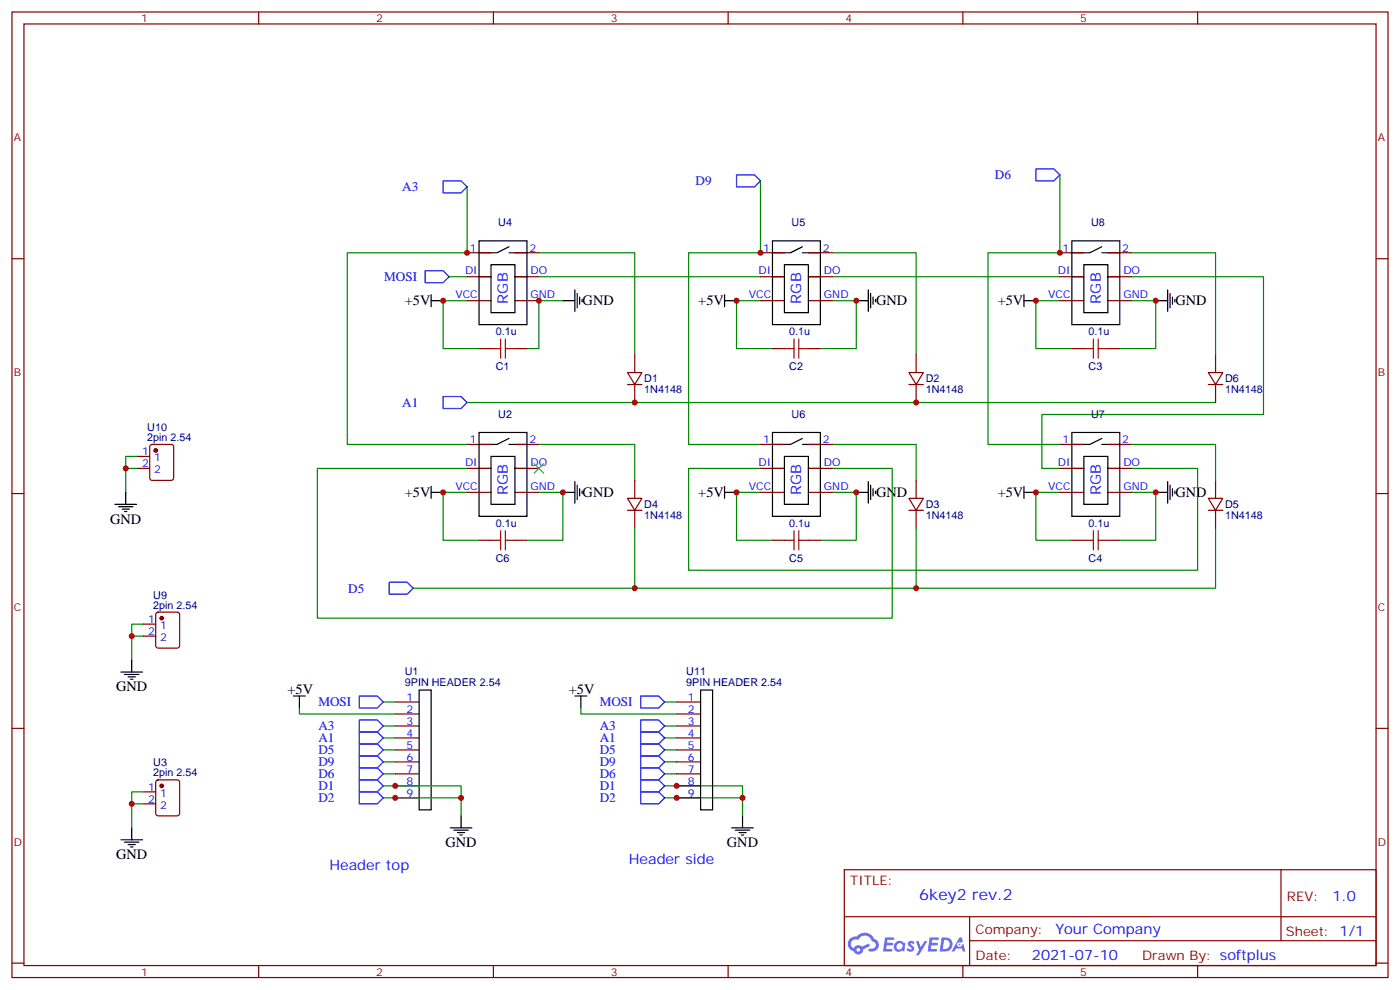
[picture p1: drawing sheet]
<svg xmlns="http://www.w3.org/2000/svg" width="412mm" height="292mm" viewBox="0 0 412 292" stroke-linecap="round" stroke-linejoin="round" font-family="sans-serif">
<g fill="none" stroke="#870000" stroke-width=".35">
<path d="M3.5 3.5h405.4v284.4h-405.4zM7.1 7.1h398.2v277.2h-398.2zM76.2 3.5v3.6M145.3 3.5v3.6M214.5 3.5v3.6M283.6 3.5v3.6M352.8 3.5v3.6M3.5 76.2h3.6M405.3 76.2h3.6M3.5 145.3h3.6M405.3 145.3h3.6M3.5 214.5h3.6"/>
<path d="M405.3 214.5h3.6M248.7 256.1h156.6v28.2h-156.6zM377.3 256.1v20.9M248.7 270h156.5M285.6 277h119.6M285.6 270v14.1M3.5 283.6h3.6M76.2 284.3v3.6M145.3 284.3v3.6M214.5 284.3v3.6M283.6 284.3v3.6M352.8 284.3v3.6"/>
<path d="M405.3 283.6h3.6"/>
</g>
<g fill="#5487ff">
<path d="M267.7 277.3a1.22 1.22 0 0 1 1.7 .3l-.4 .5a.47 .47 0 0 0-.3-.4 .47 .47 0 0 0-.5 .2l.1 .3a1.14 1.14 0 0 1 .8 1.7 1.14 1.14 0 0 1-1.9 0l-.2-.2 .5-.5 .7 .4a.29 .29 0 0 0 .3-.3 .29 .29 0 0 0-.2-.3 1.04 1.04 0 0 1-.6-1.7z"/>
<path d="M260.7 276h2.4l.3 .2-.2 .5-1.8 .1-.1 .8h1.5l.3 .4-.3 .4h-1.6l-.2 1.1h1.7l.2 .3-.2 .3-2.6 .1z"/>
<path d="M273.8 276h2.4l.3 .2-.1 .5-1.8 .1-.2 .8h1.6l.3 .4-.4 .4h-1.6l-.1 1.1h1.7l.2 .3-.2 .3-2.6 .1z"/>
<path d="M282.6 276.1h.7l.3 1.2-.6 .3a.69 .69 0 0 0-1 .3 .69 .69 0 0 0 .4 1 .69 .69 0 0 0 .9-.7l.5-.2 .6 2.2h-.8l-.2-.9h-1.8l-.5 .9h-.8z"/>
<path d="M269.8 277.1h.8l.6 1.8 1.1-1.8h.9l-2.6 4.2h-.8l.9-1.5z"/>
<path d="M277.4 276.1l-.6 4.1h1.3a2.11 2.11 0 0 0 2.5-2.1 2.11 2.11 0 0 0-2.5-2zM278.1 276.8a1.39 1.39 0 0 1 1.7 1.4 1.39 1.39 0 0 1-1.8 1.3h-.3z"/>
<path d="M263.7 277.7a1.54 1.54 0 0 0-.1 2.1 1.54 1.54 0 0 0 2.2 .2l.6 .2 .3-2.3-.2-.2-.4-.1a1.49 1.49 0 0 0-2.4 .1zM264 278.7a.94 .94 0 0 1 1.8 0 .94 .94 0 0 1-1.8 0z"/>
<path d="M250.4 276.4a2.18 2.18 0 0 0 1.1 3.7 1.44 1.44 0 0 0 1.6 1 1.44 1.44 0 0 0 1.2-1.5l2-1-.5-.8-1.9 1a1.47 1.47 0 0 0-2.4 .4 1.39 1.39 0 0 1-.7-1.9 1.39 1.39 0 0 1 2-.5 2.12 2.12 0 0 1 2.2-1.3 2.12 2.12 0 0 1 1.9 1.7 1.14 1.14 0 0 1 1.1 1.4 1.14 1.14 0 0 1-1.7 .8 .43 .43 0 0 0-.5 .3 .43 .43 0 0 0 .4 .5 1.98 1.98 0 0 0 2.5-1.2 1.98 1.98 0 0 0-1.2-2.5 3.1 3.1 0 0 0-5.3-.7l-.9 .1zM252.3 279.7a.55 .55 0 0 1 1.1 0 .55 .55 0 0 1-1.1 0z"/>
<circle cx="282.6" cy="278.1" r=".26"/>
</g>
<g fill="none" stroke="#870000" stroke-width=".35">
<path d="M137.6 74.4h7M151.7 74.4h7M224 74.4h7.1M238.1 74.4h7.1M312.2 74.4h7.1M326.3 74.4h7.1M137.6 81.5h7M137.6 88.5h7M151.7 81.5h7M151.7 88.5h7M224 81.5h7.1M224 88.5h7.1"/>
<path d="M238.1 81.5h7.1M238.1 88.5h7.1M312.2 81.5h7.1M312.2 88.5h7.1M326.3 81.5h7.1M326.3 88.5h7.1M141.1 102.7h3.5M151.7 102.7h3.5M184.9 109.7h4.2l-2.1 3.5zM184.9 113.2h4.2M187 104.4v5.3M187 113.2v5.3"/>
<path d="M227.5 102.7h3.6M238.1 102.7h3.6M267.8 109.7h4.2l-2.1 3.5zM267.8 113.2h4.2M269.9 104.4v5.3M269.9 113.2v5.3M315.7 102.7h3.6M326.3 102.7h3.5M356 109.7h4.2l-2.1 3.5zM356 113.2h4.2M358.1 104.4v5.3M358.1 113.2v5.3"/>
<path d="M40.6 134.4h3.5M40.6 137.9h3.5M44.3 131.1l.5-.2h5.6l.7 .4 .1 9.5-.5 .6-5.9 .1-.6-.5-.1-9.4zM137.6 137.9h7M137.6 130.9h7M151.7 137.9h7M151.7 130.9h7M224 137.9h7.1M224 130.9h7.1M238.1 137.9h7.1M238.1 130.9h7.1M312.2 137.9h7.1"/>
<path d="M312.2 130.9h7.1M326.3 137.9h7.1M326.3 130.9h7.1M137.6 145h7M141.1 159.1h3.5M151.7 159.1h3.5M151.7 145h7M184.9 146.8h4.2l-2.1 3.5zM184.9 150.3h4.2M187 141.5v5.3M187 150.3v5.3M224 145h7.1"/>
<path d="M227.5 159.1h3.6M238.1 159.1h3.6M238.1 145h7.1M267.8 146.8h4.2l-2.1 3.5zM267.8 150.3h4.2M269.9 141.5v5.3M269.9 150.3v5.3M312.2 145h7.1M315.7 159.1h3.6M326.3 159.1h3.5M326.3 145h7.1M356 146.8h4.2l-2.1 3.5z"/>
<path d="M356 150.3h4.2M358.1 141.5v5.3M358.1 150.3v5.3M42.3 183.8h3.6M42.3 187.3h3.6M46.1 180.5l.5-.2h5.6l.7 .4v9.4l-.4 .7-5.9 .1-.7-.5v-9.4zM116.4 206.7h7.1M116.4 210.3h7.1M116.4 213.8h7.1M116.4 217.3h7.1M199.3 206.7h7.1M199.3 210.3h7.1"/>
<path d="M199.3 213.8h7.1M199.3 217.3h7.1M42.3 233.2h3.6M42.3 236.7h3.6M46.1 229.9l.5-.2h5.6l.7 .4v9.4l-.4 .7h-5.9l-.7-.4v-9.4zM116.4 220.8h7.1M116.4 224.4h7.1M116.4 227.9h7.1M116.4 231.4h7.1M116.4 235h7.1M199.3 220.8h7.1M199.3 224.4h7.1"/>
<path d="M199.3 227.9h7.1M199.3 231.4h7.1M199.3 235h7.1"/>
</g>
<g fill="#870000" stroke="#870000" stroke-width=".35">
<circle cx="47.6" cy="231.4" r=".53"/>
<circle cx="47.6" cy="182" r=".53"/>
<circle cx="45.9" cy="132.6" r=".53"/>
</g>
<g fill="none" stroke="#000" stroke-width=".35">
<path d="M141.1 70.9h14.1v24.7h-14.1zM144.6 78h7.1v14.1h-7.1zM149.9 72.7l-3.5 1.7h-5.3M149.9 74.4h5.3M227.5 70.9h14.2v24.7h-14.2zM231.1 78h7v14.1h-7zM236.4 72.7l-3.6 1.7h-5.3M236.4 74.4h5.3M315.7 70.9h14.1v24.7h-14.1zM319.3 78h7v14.1h-7zM324.6 72.7l-3.6 1.7h-5.3M324.6 74.4h5.2"/>
<path d="M127 88.5h3.5M127 86.8v3.5M141.1 81.5h3.5M151.7 81.5h3.5M165.8 88.5h3.5M169.3 85.4v6.3M170 86.4v4.3M170.7 87.5v2.1M171.4 88.2v.7M213.4 88.5h3.6M213.4 86.8v3.5M227.5 81.5h3.6"/>
<path d="M238.1 81.5h3.6M252.2 88.5h3.6M255.8 85.4v6.3M256.5 86.4v4.3M257.2 87.5v2.1M257.9 88.2v.7M301.6 88.5h3.6M301.6 86.8v3.5M315.7 81.5h3.6M326.3 81.5h3.5M340.4 88.5h3.6M344 85.4v6.3"/>
<path d="M344.7 86.4v4.3M345.4 87.5v2.1M346.1 88.2v.7M141.1 127.4h14.1v24.6h-14.1zM141.1 137.9h3.5M144.6 134.4h7.1v14.1h-7.1zM149.9 129.1l-3.5 1.8h-5.3M149.9 130.9h5.3M151.7 137.9h3.5M227.5 127.4h14.2v24.6h-14.2zM227.5 137.9h3.6M231.1 134.4h7v14.1h-7z"/>
<path d="M236.4 129.1l-3.6 1.8h-5.3M236.4 130.9h5.3M238.1 137.9h3.6M315.7 127.4h14.1v24.6h-14.1zM315.7 137.9h3.6M319.3 134.4h7v14.1h-7zM324.6 129.1l-3.6 1.8h-5.3M324.6 130.9h5.2M326.3 137.9h3.5M33.9 148.5h6.3M34.9 149.2h4.3M36 149.9h2.1"/>
<path d="M36.7 150.6h.7M37 145v3.5M127 143.2v3.6M127 145h3.5M165.8 145h3.5M169.3 141.8v6.4M170 142.9v4.2M170.7 143.9v2.2M171.4 144.6v.7M213.4 143.2v3.6M213.4 145h3.6M252.2 145h3.6"/>
<path d="M255.8 141.8v6.4M256.5 142.9v4.2M257.2 143.9v2.2M257.9 144.6v.7M301.6 145h3.6M301.6 143.2v3.6M340.4 145h3.6M344 141.8v6.4M344.7 142.9v4.2M345.4 143.9v2.2M346.1 144.6v.7M35.6 197.9h6.4"/>
<path d="M36.7 198.6h4.2M37.7 199.3h2.2M38.8 194.4v3.5M38.5 200h.7M86.4 205h3.6M88.2 205v3.5M123.5 203.2h3.5v35.3h-3.5zM169.3 205h3.6M171.1 205v3.5M206.4 203.2h3.5v35.3h-3.5zM35.6 247.3h6.4M36.7 248h4.2"/>
<path d="M37.7 248.7h2.2M38.5 249.4h.7M38.8 243.8v3.5M132.6 243.8h6.4M133.7 244.5h4.2M134.8 245.2h2.1M135.5 245.9h.7M135.8 240.2v3.6M215.5 243.8h6.4M216.6 244.5h4.2M217.7 245.2h2.1M218.4 245.9h.7"/>
<path d="M218.7 240.2v3.6"/>
</g>
<g fill="none" stroke="#008700" stroke-width=".35">
<path d="M137.6 55v19.4h-35.3v56.5h35.3M224 53.3v21.1h-21.2v56.5h21.2M312.2 51.5v22.9h-21.2v56.5h21.2M158.7 74.4h28.3v30M245.2 74.4h24.7v30M333.4 74.4h24.7v30M132.3 81.5h5.3M137.6 88.5h-7.1v14.2h10.6M158.7 81.5h65.3M165.8 88.5h-7.1v14.2h-3.5M224 88.5h-7v14.2h10.5M245.2 88.5h7v14.2h-10.5"/>
<path d="M245.2 81.5h67M312.2 88.5h-7v14.2h10.5M333.4 88.5h7v14.2h-10.6M333.4 81.5h38.8v40.6h-65.3v15.8h5.3M137.6 118.5h220.5M40.6 134.4h-3.6v3.5M40.6 137.9h-3.6v7.1M137.6 137.9h-44.1v44.1h169.3v-44.1h-17.6M158.7 130.9h28.3v10.6M224 137.9h-21.2v30h150v-30h-19.4M245.2 130.9h24.7v10.6M333.4 130.9h24.7v10.6"/>
<path d="M137.6 145h-7.1v14.1h10.6M158.7 145h7.1v14.1h-10.6M187 155.6v17.6M224 145h-7v14.1h10.5M245.2 145h7v14.1h-10.5M269.9 155.6v17.6M312.2 145h-7v14.1h10.5M333.4 145h7v14.1h-10.6M358.1 155.6v17.6h-236.4M42.3 183.8h-3.5v3.5M42.3 187.3h-3.5v7.1M88.2 208.5v1.8h28.2"/>
<path d="M112.9 206.7h3.5M112.9 213.8h3.5M112.9 217.3h3.5M171.1 208.5v1.8h28.2M195.8 206.7h3.5M195.8 213.8h3.5M195.8 217.3h3.5M42.3 236.7h-3.5v7.1M42.3 233.2h-3.5v3.5M112.9 231.4h22.9v3.6M112.9 235h22.9v5.2M112.9 220.8h3.5"/>
<path d="M112.9 224.4h3.5M112.9 227.9h3.5M195.8 235h22.9v5.2M195.8 231.4h22.9v3.6M195.8 220.8h3.5M195.8 224.4h3.5M195.8 227.9h3.5"/>
</g>
<g fill="none" stroke="#00f" stroke-width=".35">
<path d="M130.5 53.3h5.3l1.8 1.7-1.8 1.8h-5.3zM217 51.5h5.2l1.8 1.8-1.8 1.7h-5.2zM305.2 49.7h5.2l1.8 1.8-1.8 1.8h-5.2zM125.2 79.7h5.3l1.8 1.8-1.8 1.8h-5.3zM130.5 116.8h5.3l1.8 1.7-1.8 1.8h-5.3zM114.7 171.5h5.2l1.8 1.7-1.8 1.8h-5.2zM105.8 219.1h5.3l1.8 1.7-1.8 1.8h-5.3zM105.8 215.5h5.3l1.8 1.8-1.8 1.8h-5.3zM105.8 212h5.3l1.8 1.8-1.8 1.7h-5.3zM105.8 205h5.3l1.8 1.7-1.8 1.8h-5.3zM188.7 205h5.3l1.8 1.7-1.8 1.8h-5.3zM188.7 212h5.3l1.8 1.8-1.8 1.7h-5.3z"/>
<path d="M188.7 215.5h5.3l1.8 1.8-1.8 1.8h-5.3zM188.7 219.1h5.3l1.8 1.7-1.8 1.8h-5.3zM105.8 233.2h5.3l1.8 1.8-1.8 1.7h-5.3zM105.8 229.7h5.3l1.8 1.7-1.8 1.8h-5.3zM105.8 226.1h5.3l1.8 1.8-1.8 1.8h-5.3zM105.8 222.6h5.3l1.8 1.8-1.8 1.7h-5.3zM188.7 222.6h5.3l1.8 1.8-1.8 1.7h-5.3zM188.7 226.1h5.3l1.8 1.8-1.8 1.8h-5.3zM188.7 229.7h5.3l1.8 1.7-1.8 1.8h-5.3zM188.7 233.2h5.3l1.8 1.8-1.8 1.7h-5.3z"/>
</g>
<g fill="none" stroke="#a10000" stroke-width=".35">
<path d="M147.5 99.8v5.7M148.9 99.8v5.7M233.9 99.8v5.7M235.3 99.8v5.7M322.1 99.8v5.7M323.5 99.8v5.7M144.6 102.7h2.9M148.9 102.7h2.8M231.1 102.7h2.8M235.3 102.7h2.8M319.3 102.7h2.8M323.5 102.7h2.8"/>
<path d="M144.6 159.1h2.9M147.5 156.3v5.6M148.9 156.3v5.6M148.9 159.1h2.8M231.1 159.1h2.8M233.9 156.3v5.6M235.3 156.3v5.6M235.3 159.1h2.8M319.3 159.1h2.8M322.1 156.3v5.6M323.5 156.3v5.6M323.5 159.1h2.8"/>
</g>
<g fill="#000">
<circle cx="151.7" cy="81.5" r=".18"/>
<circle cx="238.1" cy="81.5" r=".18"/>
<circle cx="326.3" cy="81.5" r=".18"/>
<circle cx="151.7" cy="137.9" r=".18"/>
<circle cx="238.1" cy="137.9" r=".18"/>
<circle cx="326.3" cy="137.9" r=".18"/>
</g>
<path d="M157.3 136.5l2.9 2.8M160.2 136.5l-2.9 2.8" fill="none" stroke="#3c3" stroke-width=".35"/>
<g fill="#c00">
<circle cx="187" cy="118.5" r=".88"/>
<circle cx="269.9" cy="118.5" r=".88"/>
<circle cx="187" cy="173.2" r=".88"/>
<circle cx="269.9" cy="173.2" r=".88"/>
<circle cx="137.6" cy="74.4" r=".88"/>
<circle cx="224" cy="74.4" r=".88"/>
<circle cx="312.2" cy="74.4" r=".88"/>
<circle cx="158.8" cy="88.5" r=".88"/>
<circle cx="130.5" cy="88.5" r=".88"/>
<circle cx="217" cy="88.5" r=".88"/>
<circle cx="252.2" cy="88.5" r=".88"/>
<circle cx="305.2" cy="88.5" r=".88"/>
<circle cx="340.4" cy="88.5" r=".88"/>
<circle cx="340.4" cy="145" r=".88"/>
<circle cx="305.2" cy="145" r=".88"/>
<circle cx="252.2" cy="145" r=".88"/>
<circle cx="217" cy="145" r=".88"/>
<circle cx="165.8" cy="145" r=".88"/>
<circle cx="130.5" cy="145" r=".88"/>
<circle cx="116.4" cy="234.9" r=".88"/>
<circle cx="135.8" cy="234.9" r=".88"/>
<circle cx="116.4" cy="231.4" r=".88"/>
<circle cx="199.3" cy="231.4" r=".88"/>
<circle cx="218.7" cy="234.9" r=".88"/>
<circle cx="199.3" cy="234.9" r=".88"/>
<circle cx="38.8" cy="236.7" r=".88"/>
<circle cx="38.8" cy="187.3" r=".88"/>
<circle cx="37" cy="137.9" r=".88"/>
</g>
<text font-size="4.6" fill="#00f" x="270.8" y="265.1">6key2 rev.2</text>
<g font-size="4.2">
<text x="119.3" y="90">+5V</text>
<text x="171.6" y="90">GND</text>
<text x="205.7" y="90">+5V</text>
<text x="258.1" y="90">GND</text>
<text x="293.9" y="90">+5V</text>
<text x="346.3" y="90">GND</text>
<text x="119.3" y="146.4">+5V</text>
<text x="171.6" y="146.4">GND</text>
<text x="205.7" y="146.4">+5V</text>
<text x="258.1" y="146.4">GND</text>
<text x="293.9" y="146.4">+5V</text>
<text x="346.3" y="146.4">GND</text>
<text x="32.5" y="154.2">GND</text>
<text x="34.2" y="203.6">GND</text>
<text x="84.7" y="204.3">+5V</text>
<text x="167.6" y="204.3">+5V</text>
<text x="131.2" y="249.4">GND</text>
<text x="214.1" y="249.4">GND</text>
<text x="34.2" y="252.9">GND</text>
</g>
<g font-size="4.2" fill="#00f">
<text x="149.6" y="89.4" transform="rotate(-90 149.6 89.4)">RGB</text>
<text x="236" y="89.4" transform="rotate(-90 236 89.4)">RGB</text>
<text x="324.2" y="89.4" transform="rotate(-90 324.2 89.4)">RGB</text>
<text x="149.6" y="145.8" transform="rotate(-90 149.6 145.8)">RGB</text>
<text x="236" y="145.8" transform="rotate(-90 236 145.8)">RGB</text>
<text x="324.2" y="145.8" transform="rotate(-90 324.2 145.8)">RGB</text>
<text x="97" y="256.1">Header top</text>
<text x="185.2" y="254.4">Header side</text>
<text x="392.5" y="265.4">1.0</text>
<text x="310.9" y="274.9">Your Company</text>
<text x="304" y="282.7">2021-07-10</text>
</g>
<g font-size="3.9" fill="#00f">
<text x="293.1" y="52.8">D6</text>
<text x="118.5" y="56.3">A3</text>
<text x="204.9" y="54.6">D9</text>
<text x="113.2" y="82.8">MOSI</text>
<text x="118.5" y="119.8">A1</text>
<text x="102.6" y="174.5">D5</text>
<text x="93.8" y="208">MOSI</text>
<text x="176.7" y="208">MOSI</text>
<text x="93.8" y="215.1">A3</text>
<text x="176.7" y="215.1">A3</text>
<text x="93.8" y="218.6">A1</text>
<text x="176.7" y="218.6">A1</text>
<text x="93.8" y="225.7">D9</text>
<text x="93.8" y="222.1">D5</text>
<text x="176.7" y="222.1">D5</text>
<text x="176.7" y="225.7">D9</text>
<text x="93.8" y="232.7">D1</text>
<text x="93.8" y="229.2">D6</text>
<text x="176.7" y="229.2">D6</text>
<text x="176.7" y="232.7">D1</text>
<text x="93.8" y="236.3">D2</text>
<text x="176.7" y="236.3">D2</text>
</g>
<g font-size="3.9" fill="#800">
<text x="250.5" y="260.7">TITLE:</text>
<text x="379.1" y="265.4">REV:</text>
<text x="287.4" y="274.9">Company:</text>
<text x="378.7" y="275.5">Sheet: 1/1</text>
<text x="287.4" y="282.6">Date:</text>
<text x="336.4" y="282.7">Drawn By: softplus</text>
</g>
<g font-size="3.2" fill="#800">
<text x="41.6" y="6.5">1</text>
<text x="110.8" y="6.5">2</text>
<text x="179.9" y="6.5">3</text>
<text x="249.1" y="6.5">4</text>
<text x="318.2" y="6.5">5</text>
<text x="4.1" y="41.6">A</text>
<text x="405.9" y="41.6">A</text>
<text x="4.1" y="110.8">B</text>
<text x="405.9" y="110.8">B</text>
<text x="4.1" y="179.9">C</text>
<text x="405.9" y="179.9">C</text>
<text x="4.1" y="249.1">D</text>
<text x="405.9" y="249.1">D</text>
<text x="41.6" y="287.3">1</text>
<text x="110.8" y="287.3">2</text>
<text x="179.9" y="287.3">3</text>
<text x="249.1" y="287.3">4</text>
<text x="318.2" y="287.3">5</text>
</g>
<g font-size="3.2" fill="#000080">
<text x="146.8" y="66.6">U4</text>
<text x="233.2" y="66.6">U5</text>
<text x="321.4" y="66.6">U8</text>
<text x="146.1" y="98.8">0.1u</text>
<text x="232.5" y="98.8">0.1u</text>
<text x="320.7" y="98.8">0.1u</text>
<text x="146.1" y="109">C1</text>
<text x="189.8" y="112.5">D1</text>
<text x="232.5" y="109">C2</text>
<text x="272.7" y="112.5">D2</text>
<text x="320.7" y="109">C3</text>
<text x="360.9" y="112.5">D6</text>
<text x="189.8" y="115.8">1N4148</text>
<text x="272.7" y="115.8">1N4148</text>
<text x="360.9" y="115.8">1N4148</text>
<text x="146.8" y="123">U2</text>
<text x="233.2" y="123">U6</text>
<text x="321.4" y="123">U7</text>
<text x="43.4" y="129.8">2pin 2.54</text>
<text x="43.4" y="126.9">U10</text>
<text x="189.8" y="149.5">D4</text>
<text x="272.7" y="149.5">D3</text>
<text x="360.9" y="149.5">D5</text>
<text x="146.1" y="155.2">0.1u</text>
<text x="189.8" y="152.8">1N4148</text>
<text x="232.5" y="155.2">0.1u</text>
<text x="272.7" y="152.8">1N4148</text>
<text x="320.7" y="155.2">0.1u</text>
<text x="360.9" y="152.8">1N4148</text>
<text x="146.1" y="165.4">C6</text>
<text x="232.5" y="165.4">C5</text>
<text x="320.7" y="165.4">C4</text>
<text x="45.1" y="179.2">2pin 2.54</text>
<text x="45.1" y="176.3">U9</text>
<text x="119.2" y="202.1">9PIN HEADER 2.54</text>
<text x="119.3" y="198.9">U1</text>
<text x="202.2" y="202.1">9PIN HEADER 2.54</text>
<text x="202.2" y="198.9">U11</text>
<text x="45.1" y="225.7">U3</text>
<text x="45.1" y="228.6">2pin 2.54</text>
</g>
<g font-size="3.2" fill="#00f">
<text x="138.4" y="74.1">1</text>
<text x="155.9" y="74.1">2</text>
<text x="224.8" y="74.1">1</text>
<text x="242.4" y="74.1">2</text>
<text x="313" y="74.1">1</text>
<text x="330.6" y="74.1">2</text>
<text x="137" y="80.8">DI</text>
<text x="156.3" y="80.8">DO</text>
<text x="223.4" y="80.8">DI</text>
<text x="242.7" y="80.8">DO</text>
<text x="311.6" y="80.8">DI</text>
<text x="330.9" y="80.8">DO</text>
<text x="134.2" y="87.8">VCC</text>
<text x="156.3" y="87.8">GND</text>
<text x="220.6" y="87.8">VCC</text>
<text x="242.7" y="87.8">GND</text>
<text x="308.8" y="87.8">VCC</text>
<text x="330.9" y="87.8">GND</text>
<text x="138.4" y="130.5">1</text>
<text x="155.9" y="130.5">2</text>
<text x="224.8" y="130.5">1</text>
<text x="242.4" y="130.5">2</text>
<text x="313" y="130.5">1</text>
<text x="330.6" y="130.5">2</text>
<text x="41.9" y="134.1">1</text>
<text x="41.9" y="137.6">2</text>
<text x="45.4" y="135.8">1</text>
<text x="137" y="137.2">DI</text>
<text x="156.3" y="137.2">DO</text>
<text x="223.4" y="137.2">DI</text>
<text x="242.7" y="137.2">DO</text>
<text x="311.6" y="137.2">DI</text>
<text x="330.9" y="137.2">DO</text>
<text x="45.4" y="139.3">2</text>
<text x="134.2" y="144.3">VCC</text>
<text x="156.3" y="144.3">GND</text>
<text x="220.6" y="144.3">VCC</text>
<text x="242.7" y="144.3">GND</text>
<text x="308.8" y="144.3">VCC</text>
<text x="330.9" y="144.3">GND</text>
<text x="43.7" y="183.4">1</text>
<text x="47.2" y="185.2">1</text>
<text x="43.7" y="187">2</text>
<text x="47.2" y="188.7">2</text>
<text x="119.7" y="206.4">1</text>
<text x="119.7" y="209.9">2</text>
<text x="202.6" y="206.4">1</text>
<text x="202.6" y="209.9">2</text>
<text x="119.7" y="213.4">3</text>
<text x="202.6" y="213.4">3</text>
<text x="119.7" y="217">4</text>
<text x="119.7" y="220.5">5</text>
<text x="202.6" y="217">4</text>
<text x="202.6" y="220.5">5</text>
<text x="119.7" y="224">6</text>
<text x="119.7" y="227.5">7</text>
<text x="202.6" y="224">6</text>
<text x="202.6" y="227.5">7</text>
<text x="43.7" y="232.8">1</text>
<text x="119.7" y="231.1">8</text>
<text x="202.6" y="231.1">8</text>
<text x="43.7" y="236.4">2</text>
<text x="47.2" y="234.6">1</text>
<text x="47.2" y="238.1">2</text>
<text x="119.7" y="234.6">9</text>
<text x="202.6" y="234.6">9</text>
</g>
</svg>
